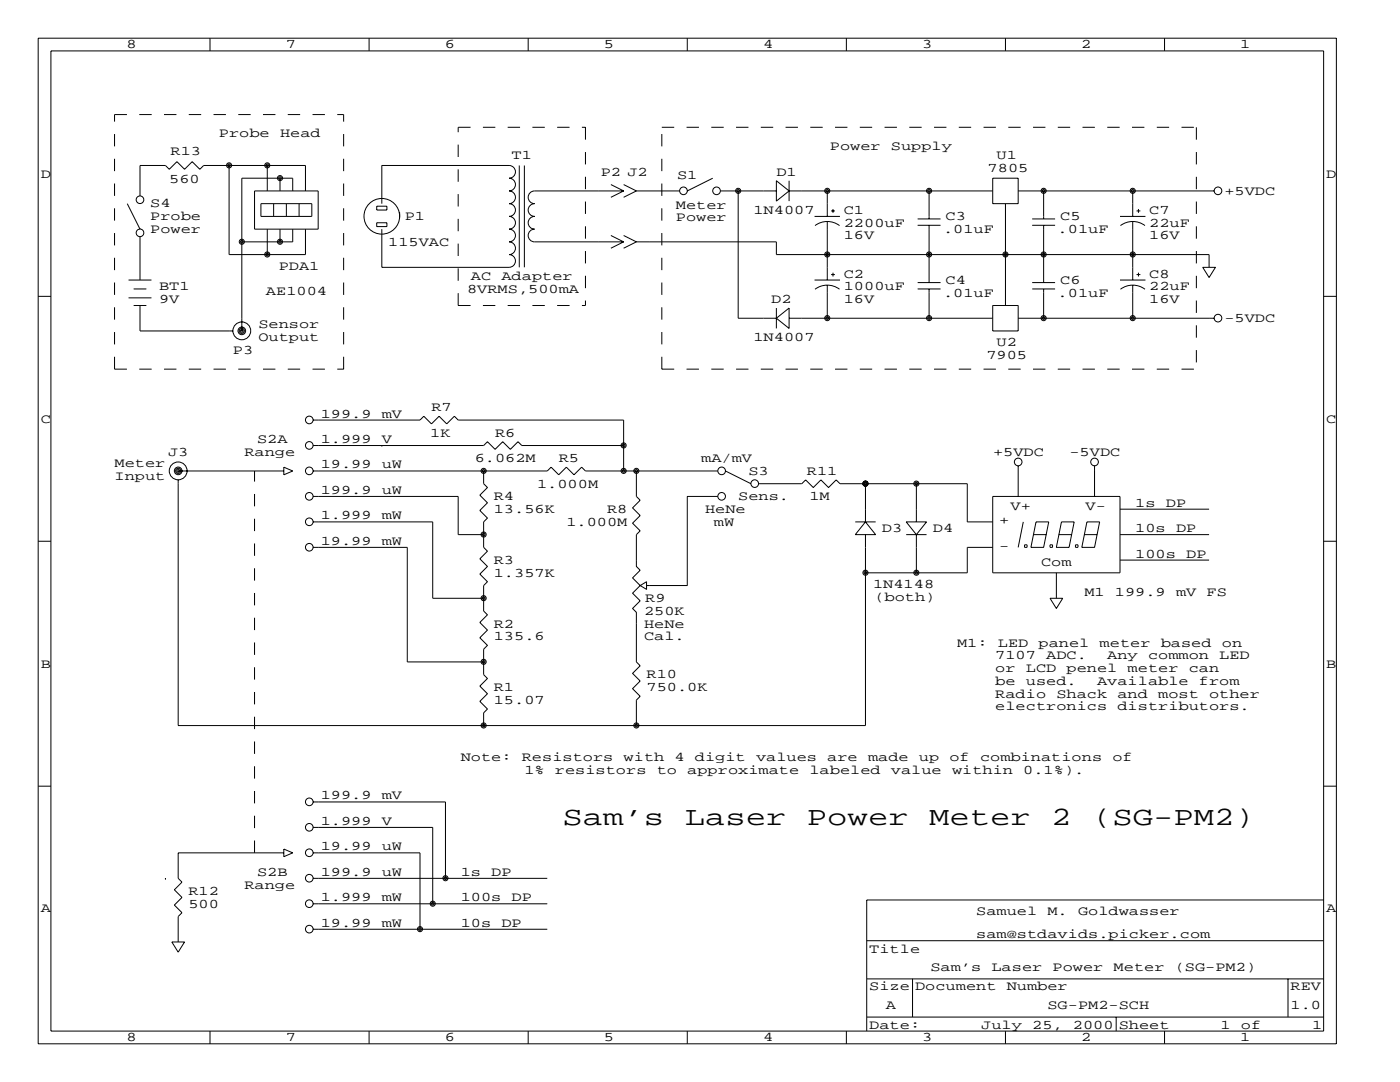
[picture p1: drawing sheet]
<svg xmlns="http://www.w3.org/2000/svg" width="279mm" height="216mm" viewBox="0 0 279 216" stroke-linecap="round" stroke-linejoin="round" font-family="sans-serif">
<g fill="none" stroke="#000" stroke-width=".2">
<path d="M7.6 7.6h259.1v200.7h-259.1zM10.2 10.2h254v195.5h-254zM41.9 7.6v2.6M73.7 7.6v2.6M105.4 7.6v2.6M137.2 7.6v2.6M168.9 7.6v2.6M200.7 7.6v2.6M232.4 7.6v2.6M45.7 33v17.8h15.3v-5.1M50.8 38.1h12.7v7.6h-12.7zM53.3 33v5.1"/>
<path d="M55.9 35.6v2.5M58.4 38.1v-2.5h-10.1v30.4M61 38.1v-5.1h-20.4l-.7 .8-1.5-1.5-1.6 1.5-1.5-1.5-1.5 1.5-.8-.8h-5.1v6.1M103.6 33v20.3M104.6 33v20.3M121.9 36.8l2.6 1.3M124.5 38.1h-17.8a1.27 1.27 0 0 0-1.3 1.3 1.27 1.27 0 0 0 1.3 1.2 1.27 1.27 0 0 0-1.3 1.3 1.27 1.27 0 0 0 1.3 1.3 1.27 1.27 0 0 0-1.3 1.3 1.27 1.27 0 0 0 1.3 1.2 1.27 1.27 0 0 0-1.3 1.3 1.27 1.27 0 0 0 1.3 1.3h17.8M124.5 38.1l-2.6 1.3M124.5 36.8l2.5 1.3M127 38.1h8.6M127 38.1l-2.5 1.3M142.2 35.6l-5 2.5"/>
<path d="M143.8 38.1h11.1M147.3 38.1h.1M147.3 38.1v25.4h7.6M154.9 36.1l2.6 2-2.6 2zM157.5 38.1h40.6M157.5 36.1v4M165.1 38.1h.1M165.1 38.1v5.1M185.4 38.1v5.6M198.1 35.6h5.1v5h-5.1zM203.2 38.1h39.1M208.3 38.1v5.6"/>
<path d="M226.1 38.1v5.1M7.6 59.1h2.6M25.4 40.6l2.5 5.1M25.7 55.9h4.5M25.7 59.4h4.5M26.7 57.7h2.5M27.9 47.2v8.7M52.1 40.6h10.1v2.6h-10.1zM53.3 45.7v5.1M54.6 40.6v2.6M55.9 45.7v2.6M57.1 40.6v2.6"/>
<path d="M58.4 45.7v2.6h-10.1M59.7 40.6v2.6M75.2 44.4h2v.8h-2zM75.2 41.1h2v.8h-2zM76.2 40.6v-7.6h25.4a1.27 1.27 0 0 1 1.3 1.3 1.27 1.27 0 0 1-1.3 1.3 1.27 1.27 0 0 1 1.3 1.2 1.27 1.27 0 0 1-1.3 1.3 1.27 1.27 0 0 1 1.3 1.3 1.27 1.27 0 0 1-1.3 1.2 1.27 1.27 0 0 1 1.3 1.3 1.27 1.27 0 0 1-1.3 1.3 1.27 1.27 0 0 1 1.3 1.3 1.27 1.27 0 0 1-1.3 1.2 1.27 1.27 0 0 1 1.3 1.3 1.27 1.27 0 0 1-1.3 1.3 1.27 1.27 0 0 1 1.3 1.2 1.27 1.27 0 0 1-1.3 1.3 1.27 1.27 0 0 1 1.3 1.3 1.27 1.27 0 0 1-1.3 1.2h-25.4v-7.6M79.8 42.4v1M121.9 47l2.6 1.3M124.5 47l2.5 1.3M124.5 48.3l-2.6 1.2M127 48.3h27.9v2.5h86.4v2.5M127 48.3l-2.5 1.2M162.6 43.2h5"/>
<path d="M162.6 55.9h5M162.7 45a4.1 4.1 0 0 1 4.8 0M162.7 57.7a4.1 4.1 0 0 1 4.8 0M165.1 50.8h.1M165.1 44.2v11.7M165.1 56.9v6.6M165.9 42.1h.7M165.9 54.8h.7M166.2 41.7v.8M166.2 54.4v.8M183.1 45h4.6M183.1 43.7h4.6"/>
<path d="M183.1 57.7h4.6M183.1 56.4h4.6M185.4 50.8h.1M185.4 45v11.4M185.4 57.7v5.8M200.7 40.6v20.4M206 45h4.6M206 43.7h4.6M206 57.7h4.6M206 56.4h4.6M208.3 45v11.4M208.3 57.7v5.8"/>
<path d="M223.5 43.2h5.1M223.5 55.9h5.1M223.6 45a4.1 4.1 0 0 1 4.9 0M223.6 57.7a4.1 4.1 0 0 1 4.9 0M226.1 50.8h.1M226.1 44.2v11.7M226.1 56.9v6.6M226.8 42.1h.8M226.8 54.8h.8M227.2 41.7v.8M227.2 54.4v.8M240 53.3h2.6l-1.3 2.1z"/>
<path d="M264.2 59.1h2.5M26.7 61h2.5M27.9 61v5h18.6M154.9 61.5v4M154.9 63.5l2.6-2v4zM157.5 63.5h40.6M198.1 61h5.1v5h-5.1zM203.2 63.5h39.1M35.6 94h21M35.6 95.8v49h137.1v-38.1M56.6 93.2l1.8 .8-1.8 .7zM62.5 88.9h34l.8-.8 1.5 1.6 1.5-1.6 1.6 1.6 1.5-1.6 .7 .8h20.4"/>
<path d="M62.5 94h46.7l.8-.8 1.5 1.5 1.5-1.5 1.6 1.5 1.5-1.5 .7 .8h26.5M62.5 99.1h28.9v7.6h5.1M62.5 83.8h21.3l.8-.7 1.5 1.5 1.5-1.5 1.6 1.5 1.5-1.5 .7 .7h33.1v10.2M76.2 88.9h.1M96.5 94v2.5l.8 .8-1.5 1.5 1.5 1.5-1.5 1.6 1.5 1.5-.8 .7v5.1l.8 .8-1.5 1.5 1.5 1.5-1.5 1.6 1.5 1.5-.8 .7v5.1l.8 .8-1.5 1.5 1.5 1.5-1.5 1.6 1.5 1.5-.8 .7v5.1l.8 .8-1.5 1.5 1.5 1.5-1.5 1.6 1.5 1.5-.8 .7v2.6M127 94h.1M127 94v5.1l.8 .7-1.6 1.5 1.6 1.6-1.6 1.5 1.6 1.5-.8 .8v6.3l.8 .8-1.6 1.5 1.6 1.5M143.3 99.1h-6.1v17.7h-8.2M144.8 94l5.1 2.5M151.4 96.5h8.6l.8-.7 1.5 1.5 1.5-1.5 1.6 1.5 1.5-1.5 .7 .7h25.4v7.6h5.1M172.7 96.5v7.6M182.9 96.5v7.6"/>
<path d="M198.1 99.1h25.4v15.2h-25.4zM203.2 93v6.1M218.4 93v6.1M7.6 108h2.6M62.5 104.1h23.9v15.3h10.1M62.5 109.2h18.8v22.9h15.2M127.8 116.8l-1.6 1.6 1.6 1.5-1.6 1.5 .8 .8v9.9l.8 .7-1.6 1.6 1.6 1.5-1.6 1.5 1.6 1.5-.8 .8v5.1M127.8 116.8l1.2-.7v1.5zM170.7 104.1h4.1M172.7 104.1l2.1 2.6h-4.1zM180.8 104.1h4.1l-2 2.6zM180.8 106.7h4.1"/>
<path d="M182.9 106.7v7.6M198.1 109.2h-5.1v5.1h-20.3M204.2 104.1l-1 5.1M204.5 108.7h.5v.5h-.5zM206.2 106.7h2.6M206.8 104.1h2.5l-1 5.1h-2.6zM209.5 119.4h2.6l-1.3 2zM209.5 108.7h.6v.5h-.6zM210.8 114.3v5.1M211.3 106.7h2.6M211.8 104.1h2.6l-1 5.1h-2.6zM214.6 108.7h.5v.5h-.5z"/>
<path d="M216.4 106.7h2.5M216.9 104.1h2.6l-1.1 5.1h-2.5zM223.5 106.7h17.8M223.5 111.8h17.8M223.5 101.6h17.8M264.2 108h2.5M7.6 156.9h2.6M96.5 144.8h.1M264.2 156.9h2.5M33 175.3h.1M56.6 169.4l1.8 .8-1.8 .7zM56.6 170.2h-21v5.1l.7 .7-1.5 1.5 1.5 1.6-1.5 1.5 1.5 1.5-.7 .8v5.1"/>
<path d="M62.5 165.1h23.9v15.2M62.5 170.2h21.3v15.2M62.5 175.3h46.7M62.5 160h26.4v15.3M264.2 179.6h-91.2v26.1M34.3 188h2.5l-1.2 2zM62.5 180.3h46.7M62.5 185.4h46.7M173 195.3h91.2M173 187.7h91.2M182.1 195.3v7.6M257 195.3v7.6"/>
<path d="M41.9 205.7v2.6M73.7 205.7v2.6M105.4 205.7v2.6M137.2 205.7v2.6M168.9 205.7v2.6M173 202.9h91.2M200.7 205.7v2.6M222.8 202.9v2.8M232.4 205.7v2.6"/>
<circle cx="27.9" cy="39.9" r=".76"/>
<circle cx="45.7" cy="33" r=".51"/>
<circle cx="45.7" cy="33" r=".25"/>
<circle cx="53.3" cy="33" r=".51"/>
<circle cx="53.3" cy="33" r=".25"/>
<circle cx="55.9" cy="35.5" r=".51"/>
<circle cx="55.9" cy="35.5" r=".25"/>
<circle cx="136.4" cy="38.1" r=".76"/>
<circle cx="143" cy="38.1" r=".76"/>
<circle cx="147.3" cy="38.1" r=".51"/>
<circle cx="147.3" cy="38.1" r=".25"/>
<circle cx="165.1" cy="38.1" r=".51"/>
<circle cx="165.1" cy="38.1" r=".25"/>
<circle cx="185.4" cy="38.1" r=".51"/>
<circle cx="185.4" cy="38.1" r=".25"/>
<circle cx="208.3" cy="38.1" r=".51"/>
<circle cx="208.3" cy="38.1" r=".25"/>
<circle cx="226.1" cy="38.1" r=".51"/>
<circle cx="226.1" cy="38.1" r=".25"/>
<circle cx="243.1" cy="38.1" r=".76"/>
<circle cx="27.9" cy="46.5" r=".76"/>
<circle cx="48.3" cy="48.2" r=".51"/>
<circle cx="48.3" cy="48.2" r=".25"/>
<circle cx="53.3" cy="50.8" r=".51"/>
<circle cx="53.3" cy="50.8" r=".25"/>
<circle cx="55.9" cy="48.2" r=".51"/>
<circle cx="55.9" cy="48.2" r=".25"/>
<circle cx="76.2" cy="43.2" r="3.6"/>
<circle cx="165.1" cy="50.8" r=".51"/>
<circle cx="165.1" cy="50.8" r=".25"/>
<circle cx="185.4" cy="50.8" r=".51"/>
<circle cx="185.4" cy="50.8" r=".25"/>
<circle cx="200.7" cy="50.8" r=".51"/>
<circle cx="200.7" cy="50.8" r=".25"/>
<circle cx="208.3" cy="50.8" r=".51"/>
<circle cx="208.3" cy="50.8" r=".25"/>
<circle cx="226.1" cy="50.8" r=".51"/>
<circle cx="226.1" cy="50.8" r=".25"/>
<circle cx="48.3" cy="66" r="1.78"/>
<circle cx="48.3" cy="66" r=".51"/>
<circle cx="48.3" cy="66" r=".76"/>
<circle cx="48.3" cy="66" r=".25"/>
<circle cx="165.1" cy="63.5" r=".51"/>
<circle cx="165.1" cy="63.5" r=".25"/>
<circle cx="185.4" cy="63.5" r=".51"/>
<circle cx="185.4" cy="63.5" r=".25"/>
<circle cx="208.3" cy="63.5" r=".51"/>
<circle cx="208.3" cy="63.5" r=".25"/>
<circle cx="226.1" cy="63.5" r=".51"/>
<circle cx="226.1" cy="63.5" r=".25"/>
<circle cx="243.1" cy="63.5" r=".76"/>
<circle cx="35.6" cy="94" r="1.78"/>
<circle cx="35.6" cy="94" r=".51"/>
<circle cx="35.6" cy="94" r=".76"/>
<circle cx="35.6" cy="94" r=".25"/>
<circle cx="61.7" cy="99" r=".76"/>
<circle cx="61.7" cy="94" r=".76"/>
<circle cx="61.7" cy="88.9" r=".76"/>
<circle cx="61.7" cy="83.8" r=".76"/>
<circle cx="96.5" cy="94" r=".51"/>
<circle cx="96.5" cy="94" r=".25"/>
<circle cx="124.5" cy="88.9" r=".51"/>
<circle cx="124.5" cy="94" r=".51"/>
<circle cx="124.5" cy="94" r=".25"/>
<circle cx="124.5" cy="88.9" r=".25"/>
<circle cx="127" cy="94" r=".51"/>
<circle cx="127" cy="94" r=".25"/>
<circle cx="144" cy="99" r=".76"/>
<circle cx="144" cy="94" r=".76"/>
<circle cx="150.6" cy="96.5" r=".76"/>
<circle cx="172.7" cy="96.5" r=".51"/>
<circle cx="172.7" cy="96.5" r=".25"/>
<circle cx="182.9" cy="96.5" r=".51"/>
<circle cx="182.9" cy="96.5" r=".25"/>
<circle cx="203.2" cy="92.2" r=".76"/>
<circle cx="218.4" cy="92.2" r=".76"/>
<circle cx="61.7" cy="109.2" r=".76"/>
<circle cx="61.7" cy="104.1" r=".76"/>
<circle cx="96.5" cy="119.4" r=".51"/>
<circle cx="96.5" cy="106.7" r=".51"/>
<circle cx="96.5" cy="119.4" r=".25"/>
<circle cx="96.5" cy="106.7" r=".25"/>
<circle cx="172.7" cy="114.3" r=".51"/>
<circle cx="172.7" cy="114.3" r=".25"/>
<circle cx="182.9" cy="114.3" r=".51"/>
<circle cx="182.9" cy="114.3" r=".25"/>
<circle cx="96.5" cy="132.1" r=".51"/>
<circle cx="96.5" cy="132.1" r=".25"/>
<circle cx="61.7" cy="160" r=".76"/>
<circle cx="96.5" cy="144.8" r=".51"/>
<circle cx="96.5" cy="144.8" r=".25"/>
<circle cx="127" cy="144.8" r=".51"/>
<circle cx="127" cy="144.8" r=".25"/>
<circle cx="61.7" cy="175.2" r=".76"/>
<circle cx="61.7" cy="170.2" r=".76"/>
<circle cx="61.7" cy="165.1" r=".76"/>
<circle cx="88.9" cy="175.2" r=".51"/>
<circle cx="88.9" cy="175.2" r=".25"/>
<circle cx="61.7" cy="185.4" r=".76"/>
<circle cx="61.7" cy="180.3" r=".76"/>
<circle cx="83.8" cy="185.4" r=".51"/>
<circle cx="83.8" cy="185.4" r=".25"/>
<circle cx="86.4" cy="180.3" r=".51"/>
<circle cx="86.4" cy="180.3" r=".25"/>
</g>
<g fill="none" stroke="#000" stroke-width=".2" stroke-dasharray="2.5" stroke-linecap="butt">
<path d="M22.9 22.9h45.7M91.4 25.4h25.4M116.8 25.4v35.6M132.1 25.4h106.7M238.8 25.4v48.3M22.9 73.7h45.7M22.9 73.7v-50.8M68.6 73.7v-50.8M91.4 61h25.4M91.4 61v-35.6M132.1 73.7h106.7M132.1 73.7v-48.3"/>
<path d="M50.8 170.2v-76.2"/>
</g>
<g font-size="5.3">
<text x="112.3" y="164.6">Sam’s</text>
<text x="136.7" y="164.6">Laser</text>
<text x="161" y="164.6">Power</text>
<text x="185.4" y="164.6">Meter</text>
<text x="209.8" y="164.6">2</text>
<text x="217.9" y="164.6">(SG-PM2)</text>
</g>
<g font-size="2.6">
<text x="25.3" y="9.7">8</text>
<text x="57" y="9.7">7</text>
<text x="88.8" y="9.7">6</text>
<text x="120.5" y="9.7">5</text>
<text x="152.3" y="9.7">4</text>
<text x="184" y="9.7">3</text>
<text x="215.8" y="9.7">2</text>
<text x="247.5" y="9.7">1</text>
<text x="43.7" y="27.4">Probe</text>
<text x="55.9" y="27.4">Head</text>
<text x="165.6" y="30">Power</text>
<text x="177.8" y="30">Supply</text>
<text x="8.1" y="35.5">D</text>
<text x="34" y="31">R13</text>
<text x="102.1" y="31.7">T1</text>
<text x="119.9" y="35.1">P2 J2</text>
<text x="135.1" y="35.8">S1</text>
<text x="154.9" y="35.1">D1</text>
<text x="197.1" y="34.3">7805</text>
<text x="198.9" y="31.7">U1</text>
<text x="264.7" y="35.5">D</text>
<text x="30" y="41.4">S4</text>
<text x="33.8" y="36.6">560</text>
<text x="134.9" y="41.7">Meter</text>
<text x="244.3" y="38.9">+5VDC</text>
<text x="30" y="43.9">Probe</text>
<text x="30" y="46.5">Power</text>
<text x="80.8" y="43.9">P1</text>
<text x="134.9" y="44.2">Power</text>
<text x="150.4" y="42.7">1N4007</text>
<text x="168.4" y="42.7">C1</text>
<text x="168.4" y="45.2">2200uF</text>
<text x="168.4" y="47.8">16V</text>
<text x="188.2" y="46.5">.01uF</text>
<text x="188.7" y="43.9">C3</text>
<text x="211.1" y="46.5">.01uF</text>
<text x="211.6" y="43.9">C5</text>
<text x="229.4" y="42.7">C7</text>
<text x="229.4" y="45.2">22uF</text>
<text x="229.4" y="47.8">16V</text>
<text x="55.6" y="53.8">PDA1</text>
<text x="77.5" y="49">115VAC</text>
<text x="31.7" y="57.9">BT1</text>
<text x="53.1" y="58.9">AE1004</text>
<text x="93.2" y="58.4">8VRMS,500mA</text>
<text x="94" y="55.9">AC</text>
<text x="100.1" y="55.9">Adapter</text>
<text x="168.4" y="55.4">C2</text>
<text x="168.4" y="57.9">1000uF</text>
<text x="188.2" y="59.2">.01uF</text>
<text x="188.7" y="56.6">C4</text>
<text x="211.1" y="59.2">.01uF</text>
<text x="211.6" y="56.6">C6</text>
<text x="229.4" y="55.4">C8</text>
<text x="229.4" y="57.9">22uF</text>
<text x="31.7" y="60.5">9V</text>
<text x="51.6" y="65.5">Sensor</text>
<text x="153.9" y="60.5">D2</text>
<text x="168.4" y="60.5">16V</text>
<text x="229.4" y="60.5">16V</text>
<text x="244.3" y="64.3">-5VDC</text>
<text x="46.5" y="70.6">P3</text>
<text x="51.6" y="68.1">Output</text>
<text x="150.4" y="68.1">1N4007</text>
<text x="196.8" y="71.6">7905</text>
<text x="198.9" y="69.1">U2</text>
<text x="64" y="83.3">199.9</text>
<text x="76.2" y="83.3">mV</text>
<text x="86.1" y="82">R7</text>
<text x="8.1" y="84.3">C</text>
<text x="51.3" y="88.4">S2A</text>
<text x="64" y="88.4">1.999</text>
<text x="76.2" y="88.4">V</text>
<text x="85.9" y="87.1">1K</text>
<text x="98.8" y="87.1">R6</text>
<text x="264.7" y="84.3">C</text>
<text x="22.9" y="95.8">Input</text>
<text x="22.9" y="93.2">Meter</text>
<text x="33.5" y="90.9">J3</text>
<text x="48.8" y="90.9">Range</text>
<text x="64" y="93.5">19.99</text>
<text x="76.2" y="93.5">uW</text>
<text x="94.7" y="92.2">6.062M</text>
<text x="111.5" y="92.2">R5</text>
<text x="140" y="92.2">mA/mV</text>
<text x="149.4" y="94.7">S3</text>
<text x="161" y="94.7">R11</text>
<text x="198.2" y="90.9">+5VDC</text>
<text x="213.4" y="90.9">-5VDC</text>
<text x="64" y="98.6">199.9</text>
<text x="76.2" y="98.6">uW</text>
<text x="98.6" y="99.8">R4</text>
<text x="107.2" y="97.3">1.000M</text>
<text x="147.3" y="99.8">Sens.</text>
<text x="161.5" y="99.8">1M</text>
<text x="201.7" y="101.9">V+</text>
<text x="216.7" y="101.9">V-</text>
<text x="226.6" y="101.1">1s</text>
<text x="232.7" y="101.1">DP</text>
<text x="64" y="103.6">1.999</text>
<text x="76.2" y="103.6">mW</text>
<text x="98.6" y="102.4">13.56K</text>
<text x="113" y="104.9">1.000M</text>
<text x="121.2" y="102.4">R8</text>
<text x="140.7" y="102.4">HeNe</text>
<text x="142.5" y="104.9">mW</text>
<text x="176" y="106.2">D3</text>
<text x="186.2" y="106.2">D4</text>
<text x="199.4" y="104.6">+</text>
<text x="226.6" y="106.2">10s</text>
<text x="234.7" y="106.2">DP</text>
<text x="64" y="108.7">19.99</text>
<text x="76.2" y="108.7">mW</text>
<text x="98.6" y="112.5">R3</text>
<text x="199.4" y="109.7">-</text>
<text x="207.8" y="113">Com</text>
<text x="226.6" y="111.3">100s</text>
<text x="236.7" y="111.3">DP</text>
<text x="98.6" y="115.1">1.357K</text>
<text x="174.2" y="117.3">1N4148</text>
<text x="174.5" y="119.9">(both)</text>
<text x="216.4" y="118.9">M1</text>
<text x="222.5" y="118.9">199.9</text>
<text x="234.7" y="118.9">mV</text>
<text x="240.8" y="118.9">FS</text>
<text x="98.6" y="125.2">R2</text>
<text x="128.5" y="122.7">250K</text>
<text x="128.5" y="125.2">HeNe</text>
<text x="128.8" y="120.1">R9</text>
<text x="98.6" y="127.8">135.6</text>
<text x="128.5" y="127.8">Cal.</text>
<text x="191" y="129">M1:</text>
<text x="198.6" y="131.6">7107</text>
<text x="199.1" y="129">LED</text>
<text x="207.3" y="129">panel</text>
<text x="208.8" y="131.6">ADC.</text>
<text x="219.5" y="129">meter</text>
<text x="221" y="131.6">Any</text>
<text x="229.1" y="131.6">common</text>
<text x="231.6" y="129">based</text>
<text x="243.3" y="131.6">LED</text>
<text x="243.8" y="129">on</text>
<text x="8.1" y="133.2">B</text>
<text x="98.6" y="137.9">R1</text>
<text x="129" y="135.4">R10</text>
<text x="129" y="137.9">750.0K</text>
<text x="198.6" y="134.1">or</text>
<text x="198.6" y="136.7">be</text>
<text x="204.7" y="134.1">LCD</text>
<text x="204.7" y="136.7">used.</text>
<text x="212.9" y="134.1">penel</text>
<text x="218.9" y="136.7">Available</text>
<text x="225" y="134.1">meter</text>
<text x="237.2" y="134.1">can</text>
<text x="239.3" y="136.7">from</text>
<text x="264.7" y="133.2">B</text>
<text x="98.6" y="140.5">15.07</text>
<text x="198.6" y="139.2">Radio</text>
<text x="198.6" y="141.7">electronics</text>
<text x="210.8" y="139.2">Shack</text>
<text x="223" y="139.2">and</text>
<text x="223" y="141.7">distributors.</text>
<text x="231.1" y="139.2">most</text>
<text x="241.3" y="139.2">other</text>
<text x="91.9" y="151.9">Note:</text>
<text x="104.1" y="151.9">Resistors</text>
<text x="104.6" y="154.4">1%</text>
<text x="110.7" y="154.4">resistors</text>
<text x="124.5" y="151.9">with</text>
<text x="131.1" y="154.4">to</text>
<text x="134.6" y="151.9">4</text>
<text x="137.2" y="154.4">approximate</text>
<text x="138.7" y="151.9">digit</text>
<text x="150.9" y="151.9">values</text>
<text x="161.5" y="154.4">labeled</text>
<text x="165.1" y="151.9">are</text>
<text x="173.2" y="151.9">made</text>
<text x="177.8" y="154.4">value</text>
<text x="183.4" y="151.9">up</text>
<text x="189.5" y="151.9">of</text>
<text x="190" y="154.4">within</text>
<text x="195.6" y="151.9">combinations</text>
<text x="204.2" y="154.4">0.1%).</text>
<text x="222" y="151.9">of</text>
<text x="64" y="159.5">199.9</text>
<text x="76.2" y="159.5">mV</text>
<text x="64" y="164.6">1.999</text>
<text x="76.2" y="164.6">V</text>
<text x="64" y="169.7">19.99</text>
<text x="76.2" y="169.7">uW</text>
<text x="37.6" y="178.6">R12</text>
<text x="48.8" y="177.3">Range</text>
<text x="51.3" y="174.8">S2B</text>
<text x="64" y="174.8">199.9</text>
<text x="64" y="179.8">1.999</text>
<text x="76.2" y="174.8">uW</text>
<text x="76.2" y="179.8">mW</text>
<text x="91.9" y="174.8">1s</text>
<text x="91.9" y="179.8">100s</text>
<text x="98" y="174.8">DP</text>
<text x="102.1" y="179.8">DP</text>
<text x="8.1" y="182.1">A</text>
<text x="37.6" y="181.1">500</text>
<text x="64" y="184.9">19.99</text>
<text x="76.2" y="184.9">mW</text>
<text x="91.9" y="184.9">10s</text>
<text x="100.1" y="184.9">DP</text>
<text x="194.8" y="182.6">Samuel</text>
<text x="209" y="182.6">M.</text>
<text x="215.1" y="182.6">Goldwasser</text>
<text x="264.7" y="182.1">A</text>
<text x="173.5" y="190.2">Title</text>
<text x="194.8" y="187.2">sam@stdavids.picker.com</text>
<text x="173.5" y="197.6">Size Document</text>
<text x="185.7" y="193.8">Sam’s</text>
<text x="197.9" y="193.8">Laser</text>
<text x="200.9" y="197.6">Number</text>
<text x="210.1" y="193.8">Power</text>
<text x="222.2" y="193.8">Meter</text>
<text x="234.4" y="193.8">(SG-PM2)</text>
<text x="257.6" y="197.6">REV</text>
<text x="176.8" y="201.4">A</text>
<text x="209" y="201.4">SG-PM2-SCH</text>
<text x="257.6" y="201.4">1.0</text>
<text x="25.3" y="207.8">8</text>
<text x="57" y="207.8">7</text>
<text x="88.8" y="207.8">6</text>
<text x="120.5" y="207.8">5</text>
<text x="152.3" y="207.8">4</text>
<text x="173.5" y="205.2">Date:</text>
<text x="184" y="207.8">3</text>
<text x="195.8" y="205.2">July</text>
<text x="206" y="205.2">25,</text>
<text x="214.1" y="205.2">2000 Sheet</text>
<text x="215.8" y="207.8">2</text>
<text x="243.6" y="205.2">1</text>
<text x="247.5" y="207.8">1</text>
<text x="247.7" y="205.2">of</text>
<text x="261.9" y="205.2">1</text>
</g>
</svg>
